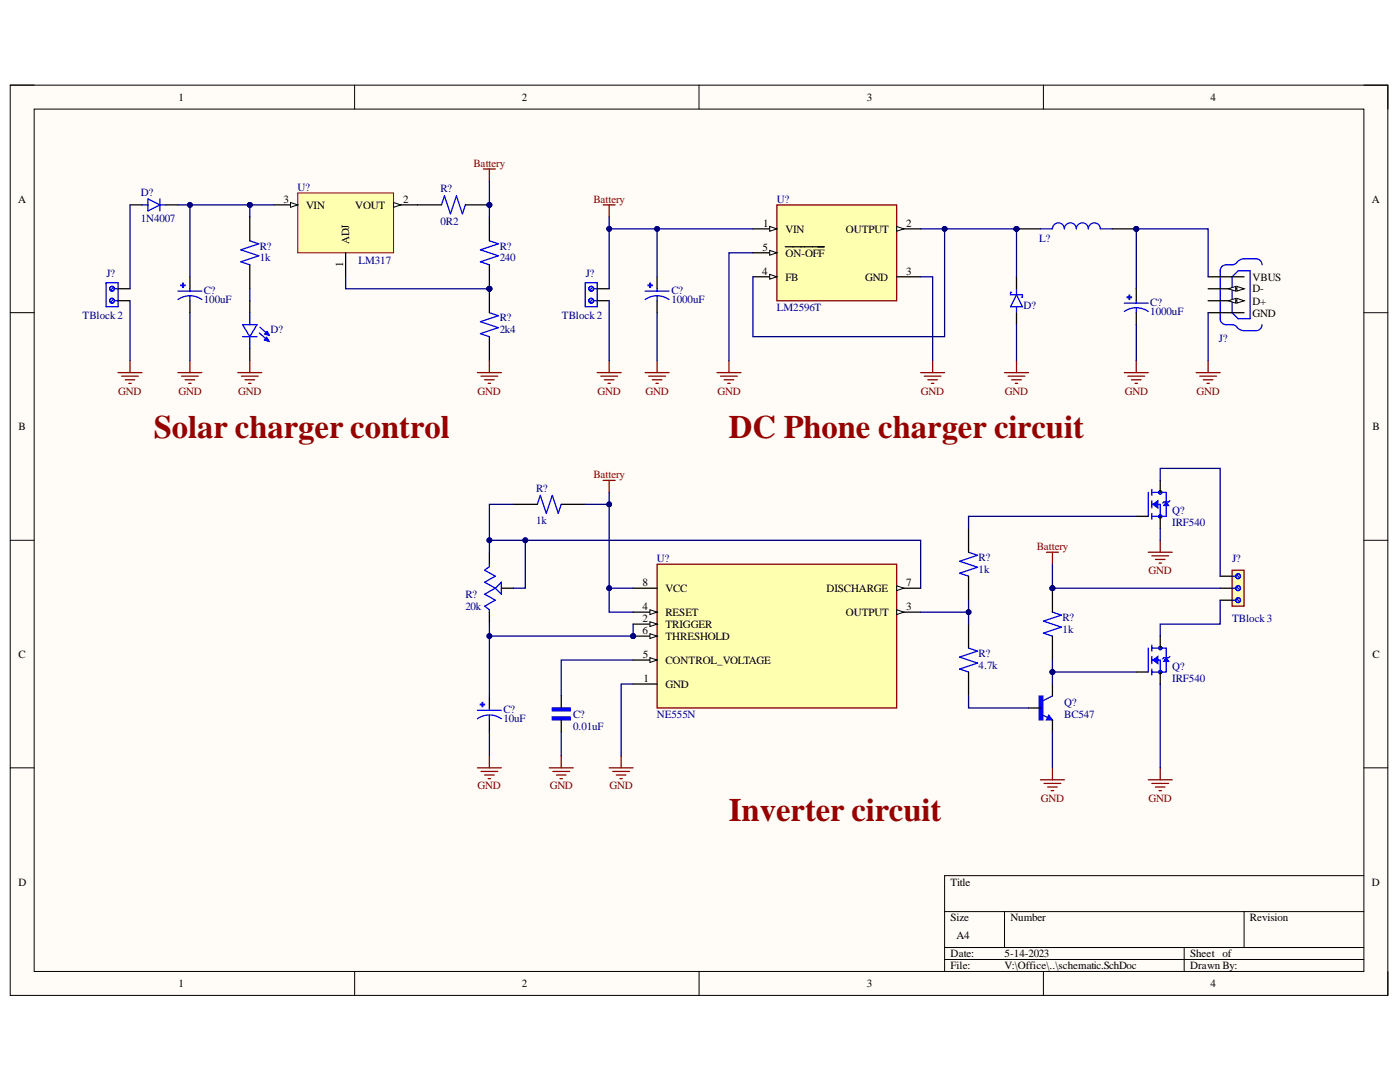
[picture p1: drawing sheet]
<svg xmlns="http://www.w3.org/2000/svg" width="279mm" height="216mm" viewBox="0 0 279 216" stroke-linecap="round" stroke-linejoin="round" font-family="sans-serif">
<path d="M2 17h275v181.6h-275z" fill-rule="evenodd" fill="#fffcf8"/>
<path d="M2 17h275v181.6h-275z" fill="none" stroke="#000" stroke-width=".2"/>
<path d="M6.8 21.8h265.4v172h-265.4z" fill-rule="evenodd" fill="#fffcf8"/>
<g fill="none" stroke="#000" stroke-width=".2">
<path d="M2 17h4.8M70.8 17v4.8M139.5 17v4.8M208.2 17v4.8M272.2 17h4.8v4.8M6.8 21.8h265.4v172h-265.4zM2 62.4h4.8M272.2 62.4h4.8M2 107.8h4.8M272.2 107.8h4.8M2 153.2h4.8M272.2 153.2h4.8"/>
<path d="M272.2 174.7h-83.7v19.1M70.8 193.8v4.8M139.5 193.8v4.8M188.5 181.9h83.7M188.5 189.1h83.7M188.5 191.5h83.7M200.5 181.9v7.2M208.2 193.8v4.8M236.3 189.1v4.7M248.3 181.9v7.2M277 193.8v4.8"/>
</g>
<g fill="none" stroke="#00f" stroke-width=".25">
<path d="M21.2 56.4h2.4v4.8h-2.4zM22.6 57.4l-.5 .5M22.6 59.8l-.5 .4M22.8 57.6h.8M22.8 60h.8"/>
<circle cx="22.4" cy="57.6" r=".48"/>
<circle cx="22.4" cy="60" r=".48"/>
</g>
<path d="M23.6 57.6h2.3M23.6 60h2.3" fill="none" stroke="#000" stroke-width=".25"/>
<path d="M59.4 38.5h19.1v11.9h-19.1z" fill-rule="evenodd" fill="#ffffb0"/>
<path d="M59.4 38.5h19.1v11.9h-19.1z" fill="none" stroke="#800000" stroke-width=".2"/>
<path d="M54.6 40.9h4.8" fill="none" stroke="#000" stroke-width=".25"/>
<path d="M58 40.4l1.4 .5-1.4 .5z" fill="#f8fcff"/>
<path d="M58 40.4l1.4 .5-1.4 .5z" fill="none" stroke="#000" stroke-width=".2"/>
<path d="M78.5 40.9h4.8" fill="none" stroke="#000" stroke-width=".25"/>
<path d="M78.5 40.4l1.5 .5-1.5 .5z" fill="#f8fcff"/>
<path d="M78.5 40.4l1.5 .5-1.5 .5z" fill="none" stroke="#000" stroke-width=".2"/>
<path d="M69 50.4v4.8" fill="none" stroke="#000" stroke-width=".25"/>
<circle cx="97.7" cy="40.9" r=".48" fill="#000080"/>
<circle cx="97.7" cy="40.9" r=".48" fill="none" stroke="#000080" stroke-width=".2"/>
<path d="M88.1 40.9l.6-1.8 1.2 3.6 1.2-3.6 1.2 3.6 .6-1.8" fill="none" stroke="#00f" stroke-width=".25"/>
<path d="M92.9 40.9h4.8" fill="none" stroke="#000" stroke-width=".25"/>
<circle cx="97.7" cy="40.9" r=".48" fill="#000080"/>
<circle cx="97.7" cy="40.9" r=".48" fill="none" stroke="#000080" stroke-width=".2"/>
<path d="M49.9 43.3v4.8M49.9 52.8v4.8M83.3 40.9h4.8M97.7 43.3v4.8M97.7 52.8v4.8M49.9 60v2.4M49.9 69.6v2.4M97.7 67.2v4.8" fill="none" stroke="#000" stroke-width=".25"/>
<g fill="none" stroke="#00f" stroke-width=".25">
<path d="M49.9 48.1l1.7 .6-3.5 1.1 3.5 1.2-3.5 1.2 1.8 .6M97.7 48.1l1.8 .6-3.6 1.1 3.6 1.2-3.6 1.2 1.8 .6M48.4 64.8h2.9l-1.4 2.4zM48.4 67.2h2.9M49.9 62.4v2.4M49.9 67.2v2.4M51.8 66.5l1.9 1.6M51.9 65.3l1.9 1.7M52.8 67.8l.4-.5 .5 .8M52.8 67.8l.9 .3M52.9 66.6l.4-.5 .5 .9M52.9 66.6l.9 .4"/>
<path d="M53.2 67.5l.1 .2M53.2 66.3l.2 .2M53.5 67.7v.1h-.7M53.6 66.6v.1l-.7-.1M99.5 63l-3.6 1.2 3.6 1.2-3.6 1.2 1.8 .6"/>
</g>
<g fill="none" stroke="#800000" stroke-width=".25">
<path d="M23.6 74.3h4.7M24.3 75.1h3.3M25 75.8h1.9M25.7 76.5h.5M25.9 72v2.3M47.5 74.3h4.7M48.2 75.1h3.3M48.9 75.8h1.9M49.6 76.5h.5M49.9 72v2.3M95.3 74.3h4.8M96 75.1h3.3"/>
<path d="M96.7 75.8h1.9M97.4 76.5h.5M97.7 72v2.3"/>
</g>
<path d="M36.1 56.9h.8v.1h-.8z" fill-rule="evenodd" fill="#00f"/>
<g fill="none" stroke="#00f" stroke-width=".25">
<path d="M29.5 39.7l2.4 1.2-2.4 1.2zM31.9 39.7v2.4M28.3 40.9h1.2M31.9 40.9h1.2M35.5 59.8a4.2 4.2 0 0 1 4.8 0M35.5 58.1h4.8M36.1 56.9h.8v.1h-.8zM37.9 59v1M116.8 56.4h2.4v4.8h-2.4zM118.2 57.4l-.5 .5M118.2 59.8l-.5 .4M118.5 57.6h.7"/>
<path d="M128.7 59.8a4.2 4.2 0 0 1 4.8 0M128.7 58.1h4.8M131.1 59v1M118.5 60h.7"/>
<circle cx="118" cy="57.6" r=".48"/>
<circle cx="118" cy="60" r=".48"/>
</g>
<path d="M25.9 40.9h2.4M33.1 40.9h2.4M119.2 57.6h2.4M37.9 60v2.4M119.2 60h2.4M131.1 60v2.4" fill="none" stroke="#000" stroke-width=".25"/>
<g fill="none" stroke="#800000" stroke-width=".25">
<path d="M96.5 33.7h2.4M97.7 33.7v2.4M120.4 40.9h2.4M121.6 40.9v2.4M35.5 74.3h4.8M36.2 75.1h3.4M36.9 75.8h2M37.7 76.5h.4M37.9 72v2.3M119.2 74.3h4.8M119.9 75.1h3.3M120.6 75.8h1.9"/>
<path d="M121.3 76.5h.5M121.6 72v2.3M128.7 74.3h4.8M129.5 75.1h3.3M130.2 75.8h1.9M130.9 76.5h.5M131.1 72v2.3"/>
</g>
<circle cx="126.4" cy="126.9" r=".48" fill="#000080"/>
<circle cx="126.4" cy="126.9" r=".48" fill="none" stroke="#000080" stroke-width=".2"/>
<path d="M131.1 112.6h47.8v28.7h-47.8z" fill-rule="evenodd" fill="#ffffb0"/>
<path d="M131.1 112.6h47.8v28.7h-47.8z" fill="none" stroke="#800000" stroke-width=".25"/>
<path d="M126.4 117.4h4.7M126.4 122.1h4.7" fill="none" stroke="#000" stroke-width=".25"/>
<path d="M129.7 121.7l1.4 .4-1.4 .5z" fill="#f8fcff"/>
<path d="M129.7 121.7l1.4 .4-1.4 .5z" fill="none" stroke="#000" stroke-width=".2"/>
<path d="M126.4 124.5h4.7" fill="none" stroke="#000" stroke-width=".25"/>
<path d="M129.7 124.1l1.4 .4-1.4 .5z" fill="#f8fcff"/>
<path d="M129.7 124.1l1.4 .4-1.4 .5z" fill="none" stroke="#000" stroke-width=".2"/>
<path d="M126.4 126.9h4.7" fill="none" stroke="#000" stroke-width=".25"/>
<path d="M129.7 126.4l1.4 .5-1.4 .5z" fill="#f8fcff"/>
<path d="M129.7 126.4l1.4 .5-1.4 .5z" fill="none" stroke="#000" stroke-width=".2"/>
<circle cx="126.4" cy="126.9" r=".48" fill="#000080"/>
<circle cx="126.4" cy="126.9" r=".48" fill="none" stroke="#000080" stroke-width=".2"/>
<path d="M126.4 131.7h4.7" fill="none" stroke="#000" stroke-width=".25"/>
<path d="M129.7 131.2l1.4 .5-1.4 .5z" fill="#f8fcff"/>
<path d="M129.7 131.2l1.4 .5-1.4 .5z" fill="none" stroke="#000" stroke-width=".2"/>
<path d="M178.9 117.4h4.8M126.4 136.5h4.7" fill="none" stroke="#000" stroke-width=".25"/>
<path d="M178.9 116.9l1.5 .5-1.5 .4z" fill="#f8fcff"/>
<path d="M178.9 116.9l1.5 .5-1.5 .4z" fill="none" stroke="#000" stroke-width=".2"/>
<path d="M178.9 122.1h4.8" fill="none" stroke="#000" stroke-width=".25"/>
<path d="M178.9 121.7l1.5 .4-1.5 .5z" fill="#f8fcff"/>
<path d="M178.9 121.7l1.5 .4-1.5 .5z" fill="none" stroke="#000" stroke-width=".2"/>
<path d="M97.7 112.6v.5l-1 .7 2.2 1.2-2.2 1.2 2.2 1.2M98.9 117.4l-2.2 1.2 2.2 1.2-2.2 1.1 1 .8v.4M98.9 117.4l1.2-1.2v2.4zM107.2 100.6l.6-1.8 1.2 3.6 1.2-3.6 1.2 3.6 .6-1.8M95.3 143.4a4.2 4.2 0 0 1 4.8 0M95.3 141.7h4.8M97.7 142.7v1" fill="none" stroke="#00f" stroke-width=".25"/>
<path d="M97.7 110.2v2.4M100.1 117.4h2.3M102.4 100.6h4.8M112 100.6h4.8M97.7 122.1v2.4M97.7 143.7v2.3" fill="none" stroke="#000" stroke-width=".25"/>
<path d="M110.2 143.1h3.6v.6h-3.6z" fill-rule="evenodd" fill="#00f"/>
<path d="M110.2 143.1h3.6v.6h-3.6z" fill="none" stroke="#00f" stroke-width=".25"/>
<path d="M110.2 141.3h3.6v.6h-3.6z" fill-rule="evenodd" fill="#00f"/>
<path d="M193.3 110.2l1.8 .6-3.6 1.2 3.6 1.2-3.6 1.2 1.8 .6M193.3 129.3l1.8 .6-3.6 1.2 3.6 1.2-3.6 1.2 1.8 .6M211.8 122.7l-3.6 1.2 3.6 1.2-3.6 1.2 1.8 .6M110.2 141.3h3.6v.6h-3.6z" fill="none" stroke="#00f" stroke-width=".25"/>
<path d="M193.3 105.4v4.8M193.3 115v4.8M112 138.9v2.4M193.3 124.5v4.8M193.3 134.1v4.8M210 126.9v4.8M112 143.7v2.3" fill="none" stroke="#000" stroke-width=".25"/>
<g fill="none" stroke="#800000" stroke-width=".25">
<path d="M120.4 95.9h2.4M121.6 95.9v2.3M95.3 153.2h4.8M96 153.9h3.3M96.7 154.6h1.9M97.4 155.4h.5M97.7 150.8v2.4M109.6 153.2h4.8M110.3 153.9h3.4M111.1 154.6h1.9M111.8 155.4h.4M112 150.8v2.4"/>
<path d="M121.6 153.2h4.8M122.3 153.9h3.3M123 154.6h1.9M123.7 155.4h.5M124 150.8v2.4"/>
</g>
<path d="M207.4 138.9h.7v4.8h-.7z" fill-rule="evenodd" fill="#00f"/>
<path d="M207.4 138.9h.7v4.8h-.7zM210 138.9l-1.9 .9M207.9 142.6l1.2 .6" fill="none" stroke="#00f" stroke-width=".25"/>
<path d="M209.3 142.7l.7 1h-1.2z" fill="#00f"/>
<path d="M229.2 98.3v4.7M229.9 99.9v1.5M232.7 98.3v4.7h-2.8M233.5 99.9l-.3 .3h-.9l-.3 .2M229.9 102.4v1.2M229.9 100.6h1.6v2.4M209.3 142.7l.7 1h-1.2z" fill="none" stroke="#00f" stroke-width=".25"/>
<path d="M210 136.5v2.4M205.3 141.3h2.3M210 143.7v2.3" fill="none" stroke="#000" stroke-width=".25"/>
<path d="M232.7 100.2l.5 .7h-.9z" fill="#00f"/>
<path d="M232.7 100.2l.5 .7h-.9z" fill="none" stroke="#00f" stroke-width=".25"/>
<path d="M230.1 100.6l1-.7v1.5z" fill="#00f"/>
<path d="M230.1 100.6l1-.7v1.5zM229.2 129.3v4.8M229.9 128.7v1.2M229.9 131v1.4M229.9 133.5v1.2M229.9 131.7h1.6v2.4M229.9 129.3h2.8v4.8h-2.8M233.5 131l-.3 .2h-.9l-.3 .3" fill="none" stroke="#00f" stroke-width=".25"/>
<circle cx="231.5" cy="103" r=".34" fill="none" stroke="#00f" stroke-width=".2"/>
<path d="M226.8 103h2.4M231.5 103v2.4" fill="none" stroke="#000" stroke-width=".25"/>
<path d="M232.7 131.2l.5 .7h-.9z" fill="#00f"/>
<path d="M232.7 131.2l.5 .7h-.9z" fill="none" stroke="#00f" stroke-width=".25"/>
<path d="M230.1 131.7l1-.7v1.4z" fill="#00f"/>
<path d="M230.1 131.7l1-.7v1.4z" fill="none" stroke="#00f" stroke-width=".25"/>
<g fill="none" stroke="#00f" stroke-width=".2">
<circle cx="231.5" cy="134.1" r=".34"/>
<circle cx="231.5" cy="129.3" r=".34"/>
</g>
<path d="M226.8 134.1h2.4M231.5 126.9v2.4M231.5 134.1v2.4" fill="none" stroke="#000" stroke-width=".25"/>
<path d="M208.8 110.2h2.4M210 110.2v2.4M207.6 155.6h4.8M208.4 156.3h3.3M209.1 157h1.9M209.8 157.8h.5M210 153.2v2.4" fill="none" stroke="#800000" stroke-width=".25"/>
<path d="M245.9 113.8h2.4v7.2h-2.4z" fill-rule="evenodd" fill="#ffffb0"/>
<path d="M229.2 110.2h4.7M229.9 110.9h3.3M230.6 111.6h1.9M231.3 112.4h.5M231.5 107.8v2.4M245.9 113.8h2.4v7.2h-2.4zM229.2 155.6h4.7M229.9 156.3h3.3M230.6 157h1.9M231.3 157.8h.5M231.5 153.2v2.4" fill="none" stroke="#800000" stroke-width=".25"/>
<g fill="none" stroke="#00f" stroke-width=".25">
<path d="M245.9 115h.7M245.9 117.4h.7M245.9 119.8h.7M246.8 114.7l.5 .5M246.8 117.1l.5 .5M246.8 119.5l.5 .5"/>
<circle cx="247.1" cy="117.4" r=".48"/>
<circle cx="247.1" cy="119.8" r=".48"/>
<circle cx="247.1" cy="115" r=".48"/>
</g>
<path d="M243.5 115h2.4M243.5 117.4h2.4M243.5 119.8h2.4" fill="none" stroke="#000" stroke-width=".25"/>
<path d="M155 40.9h23.9v19.1h-23.9z" fill-rule="evenodd" fill="#ffffb0"/>
<path d="M155 40.9h23.9v19.1h-23.9z" fill="none" stroke="#800000" stroke-width=".25"/>
<path d="M150.3 50.4h4.7" fill="none" stroke="#000" stroke-width=".25"/>
<path d="M153.6 50l1.4 .4-1.4 .5z" fill="#f8fcff"/>
<path d="M153.6 50l1.4 .4-1.4 .5z" fill="none" stroke="#000" stroke-width=".2"/>
<path d="M150.3 55.2h4.7M156.7 49.3h7.8" fill="none" stroke="#000" stroke-width=".25"/>
<path d="M153.6 54.7l1.4 .5-1.4 .5z" fill="#f8fcff"/>
<path d="M153.6 54.7l1.4 .5-1.4 .5z" fill="none" stroke="#000" stroke-width=".2"/>
<path d="M150.3 45.7h4.7" fill="none" stroke="#000" stroke-width=".25"/>
<path d="M153.6 45.2l1.4 .5-1.4 .4z" fill="#f8fcff"/>
<path d="M153.6 45.2l1.4 .5-1.4 .4z" fill="none" stroke="#000" stroke-width=".2"/>
<path d="M178.9 45.7h4.8" fill="none" stroke="#000" stroke-width=".25"/>
<path d="M178.9 45.2l1.5 .5-1.5 .4z" fill="#f8fcff"/>
<path d="M178.9 45.2l1.5 .5-1.5 .4z" fill="none" stroke="#000" stroke-width=".2"/>
<path d="M178.9 55.2h4.8M202.9 55.2v2.4M202.9 45.7h4.7M222 45.7h4.8M202.9 62.4v2.4" fill="none" stroke="#000" stroke-width=".25"/>
<path d="M143.1 74.3h4.8M143.8 75.1h3.4M144.5 75.8h1.9M145.2 76.5h.5M145.5 72v2.3M183.7 74.4h4.8M184.5 75.1h3.3M185.2 75.8h1.9M185.9 76.5h.5M186.1 72v2.4" fill="none" stroke="#800000" stroke-width=".25"/>
<path d="M201.9 58.3h-.2v.5h2.4v.5h-.3M202.9 58.8l1.2 2.4h-2.4zM202.9 57.6v1.2M207.6 45.7h2.4a1.19 1.19 0 0 1 1.2-1.2 1.19 1.19 0 0 1 1.2 1.2 1.19 1.19 0 0 1 1.2-1.2 1.19 1.19 0 0 1 1.2 1.2 1.19 1.19 0 0 1 1.2-1.2 1.19 1.19 0 0 1 1.2 1.2 1.19 1.19 0 0 1 1.2-1.2 1.19 1.19 0 0 1 1.2 1.2h2.4M202.9 61.2v1.2" fill="none" stroke="#00f" stroke-width=".25"/>
<path d="M225.3 58.9h.1v.8h-.1z" fill-rule="evenodd" fill="#00f"/>
<path d="M225.3 58.9h.1v.8h-.1z" fill="none" stroke="#00f" stroke-width=".25"/>
<path d="M225 59.3h.8v.1h-.8z" fill-rule="evenodd" fill="#00f"/>
<path d="M225 59.3h.8v.1h-.8zM245.9 55.2l1.2-1.2h2.4v9.6h-2.4l-1.2-1.2zM246.8 52.4l-.1 .2a2.31 2.31 0 0 1-2 .2 1.19 1.19 0 0 0-1.2 1.2v9.6a1.19 1.19 0 0 0 1.2 1.2 2.31 2.31 0 0 1 2 .3l.1 .2a1.79 1.79 0 0 0 1.5 .7h2.4a1.19 1.19 0 0 0 1.2-1.2M246.8 52.4a1.8 1.8 0 0 1 1.5-.8h2.4a1.2 1.2 0 0 1 1.2 1.2M224.4 62.2a4.2 4.2 0 0 1 4.8 0M224.4 60.5h4.8M226.8 60v.5M226.8 61.4v1" fill="none" stroke="#00f" stroke-width=".25"/>
<path d="M226.8 57.6v2.4M241.1 55.2h7.2M241.1 57.6h7.2M226.8 62.4v2.4M241.1 60h7.2" fill="none" stroke="#000" stroke-width=".25"/>
<path d="M200.5 74.4h4.8M201.2 75.1h3.3M201.9 75.8h1.9M202.6 76.5h.5M202.9 72v2.4M224.4 74.4h4.8M225.1 75.1h3.3M225.8 75.8h1.9M226.5 76.5h.5M226.8 72v2.4" fill="none" stroke="#800000" stroke-width=".25"/>
<path d="M246.8 59.5l1.5 .5-1.5 .5z" fill="#f8fcff"/>
<path d="M246.8 59.5l1.5 .5-1.5 .5z" fill="none" stroke="#000" stroke-width=".2"/>
<path d="M245.2 60l1.4-.5v1z" fill="#f8fcff"/>
<path d="M245.2 60l1.4-.5v1z" fill="none" stroke="#000" stroke-width=".2"/>
<path d="M241.1 62.4h7.2" fill="none" stroke="#000" stroke-width=".25"/>
<path d="M238.7 74.4h4.8M239.4 75.1h3.4M240.2 75.8h1.9M240.9 76.5h.4M241.1 72v2.4" fill="none" stroke="#800000" stroke-width=".25"/>
<path d="M25.9 40.9v16.7M49.9 57.6v2.4M25.9 60v12M37.9 62.4v9.6M121.6 60v12M131.1 62.4v9.6M97.7 124.5v2.4h28.7v-2.4" fill="none" stroke="#000080" stroke-width=".25"/>
<circle cx="97.7" cy="126.9" r=".48" fill="#000080"/>
<circle cx="97.7" cy="126.9" r=".48" fill="none" stroke="#000080" stroke-width=".2"/>
<circle cx="126.4" cy="126.9" r=".48" fill="#000080"/>
<circle cx="126.4" cy="126.9" r=".48" fill="none" stroke="#000080" stroke-width=".2"/>
<path d="M97.7 126.9v12" fill="none" stroke="#000080" stroke-width=".25"/>
<circle cx="97.7" cy="126.9" r=".48" fill="#000080"/>
<circle cx="97.7" cy="126.9" r=".48" fill="none" stroke="#000080" stroke-width=".2"/>
<path d="M104.8 107.8v9.6h-2.4M126.4 131.7h-14.4v7.2M126.4 136.5h-2.4v14.3M97.7 146v4.8M112 146v4.8" fill="none" stroke="#000080" stroke-width=".25"/>
<circle cx="104.8" cy="107.8" r=".48" fill="#000080"/>
<circle cx="104.8" cy="107.8" r=".48" fill="none" stroke="#000080" stroke-width=".2"/>
<path d="M121.6 117.4h4.8" fill="none" stroke="#000080" stroke-width=".25"/>
<circle cx="121.6" cy="117.4" r=".48" fill="#000080"/>
<circle cx="121.6" cy="117.4" r=".48" fill="none" stroke="#000080" stroke-width=".2"/>
<path d="M183.7 122.1h9.6" fill="none" stroke="#000080" stroke-width=".25"/>
<circle cx="193.3" cy="122.1" r=".48" fill="#000080"/>
<circle cx="193.3" cy="122.1" r=".48" fill="none" stroke="#000080" stroke-width=".2"/>
<path d="M210 134.1h16.8" fill="none" stroke="#000080" stroke-width=".25"/>
<circle cx="210" cy="134.1" r=".48" fill="#000080"/>
<circle cx="210" cy="134.1" r=".48" fill="none" stroke="#000080" stroke-width=".2"/>
<path d="M210 134.1v2.4" fill="none" stroke="#000080" stroke-width=".25"/>
<circle cx="210" cy="134.1" r=".48" fill="#000080"/>
<circle cx="210" cy="134.1" r=".48" fill="none" stroke="#000080" stroke-width=".2"/>
<path d="M210 131.7v2.4" fill="none" stroke="#000080" stroke-width=".25"/>
<circle cx="210" cy="134.1" r=".48" fill="#000080"/>
<circle cx="210" cy="134.1" r=".48" fill="none" stroke="#000080" stroke-width=".2"/>
<path d="M193.3 119.8v4.7M193.3 138.9v2.4h12" fill="none" stroke="#000080" stroke-width=".25"/>
<circle cx="193.3" cy="122.1" r=".48" fill="#000080"/>
<circle cx="193.3" cy="122.1" r=".48" fill="none" stroke="#000080" stroke-width=".2"/>
<path d="M183.7 45.7h4.8v21.5h-38.2v-12M231.5 95.9v-2.4h12v21.5M210 112.6v4.8h33.5M226.8 103h-33.5v2.4M231.5 105.4v2.4M243.5 119.8v4.7h-12v2.4M231.5 136.5v16.7M210 146v7.2" fill="none" stroke="#000080" stroke-width=".25"/>
<circle cx="188.5" cy="45.7" r=".48" fill="#000080"/>
<circle cx="188.5" cy="45.7" r=".48" fill="none" stroke="#000080" stroke-width=".2"/>
<path d="M131.1 45.7v9.5" fill="none" stroke="#000080" stroke-width=".25"/>
<circle cx="131.1" cy="45.7" r=".48" fill="#000080"/>
<circle cx="131.1" cy="45.7" r=".48" fill="none" stroke="#000080" stroke-width=".2"/>
<path d="M121.6 43.3v2.4" fill="none" stroke="#000080" stroke-width=".25"/>
<circle cx="121.6" cy="45.7" r=".48" fill="#000080"/>
<circle cx="121.6" cy="45.7" r=".48" fill="none" stroke="#000080" stroke-width=".2"/>
<path d="M150.3 50.4h-4.8v21.6M183.7 55.2h2.4v16.8M188.5 45.7h14.4" fill="none" stroke="#000080" stroke-width=".25"/>
<circle cx="188.5" cy="45.7" r=".48" fill="#000080"/>
<circle cx="188.5" cy="45.7" r=".48" fill="none" stroke="#000080" stroke-width=".2"/>
<path d="M202.9 45.7v9.5M241.1 55.2v-9.5h-14.3v11.9M202.9 64.8v7.2M226.8 64.8v7.2M241.1 62.4v9.6M102.4 100.6h-4.7v7.2" fill="none" stroke="#000080" stroke-width=".25"/>
<circle cx="97.7" cy="107.8" r=".48" fill="#000080"/>
<circle cx="97.7" cy="107.8" r=".48" fill="none" stroke="#000080" stroke-width=".2"/>
<path d="M97.7 110.2v-2.4h86v9.6" fill="none" stroke="#000080" stroke-width=".25"/>
<circle cx="97.7" cy="107.8" r=".48" fill="#000080"/>
<circle cx="97.7" cy="107.8" r=".48" fill="none" stroke="#000080" stroke-width=".2"/>
<circle cx="104.8" cy="107.8" r=".48" fill="#000080"/>
<circle cx="104.8" cy="107.8" r=".48" fill="none" stroke="#000080" stroke-width=".2"/>
<path d="M116.8 100.6h4.8" fill="none" stroke="#000080" stroke-width=".25"/>
<circle cx="121.6" cy="100.6" r=".48" fill="#000080"/>
<circle cx="121.6" cy="100.6" r=".48" fill="none" stroke="#000080" stroke-width=".2"/>
<path d="M121.6 98.2v23.9h4.8" fill="none" stroke="#000080" stroke-width=".25"/>
<circle cx="121.6" cy="100.6" r=".48" fill="#000080"/>
<circle cx="121.6" cy="100.6" r=".48" fill="none" stroke="#000080" stroke-width=".2"/>
<circle cx="121.6" cy="117.4" r=".48" fill="#000080"/>
<circle cx="121.6" cy="117.4" r=".48" fill="none" stroke="#000080" stroke-width=".2"/>
<path d="M49.9 40.9v2.4M69 55.2v2.4h28.7" fill="none" stroke="#000080" stroke-width=".25"/>
<circle cx="49.9" cy="40.9" r=".48" fill="#000080"/>
<circle cx="49.9" cy="40.9" r=".48" fill="none" stroke="#000080" stroke-width=".2"/>
<path d="M97.7 36.1v7.2" fill="none" stroke="#000080" stroke-width=".25"/>
<circle cx="97.7" cy="40.9" r=".48" fill="#000080"/>
<circle cx="97.7" cy="40.9" r=".48" fill="none" stroke="#000080" stroke-width=".2"/>
<path d="M49.9 40.9h4.7" fill="none" stroke="#000080" stroke-width=".25"/>
<circle cx="49.9" cy="40.9" r=".48" fill="#000080"/>
<circle cx="49.9" cy="40.9" r=".48" fill="none" stroke="#000080" stroke-width=".2"/>
<path d="M37.9 40.9v14.3" fill="none" stroke="#000080" stroke-width=".25"/>
<circle cx="37.9" cy="40.9" r=".48" fill="#000080"/>
<circle cx="37.9" cy="40.9" r=".48" fill="none" stroke="#000080" stroke-width=".2"/>
<path d="M35.5 40.9h14.4" fill="none" stroke="#000080" stroke-width=".25"/>
<circle cx="37.9" cy="40.9" r=".48" fill="#000080"/>
<circle cx="37.9" cy="40.9" r=".48" fill="none" stroke="#000080" stroke-width=".2"/>
<circle cx="49.9" cy="40.9" r=".48" fill="#000080"/>
<circle cx="49.9" cy="40.9" r=".48" fill="none" stroke="#000080" stroke-width=".2"/>
<path d="M150.3 45.7h-28.7v11.9" fill="none" stroke="#000080" stroke-width=".25"/>
<circle cx="131.1" cy="45.7" r=".48" fill="#000080"/>
<circle cx="131.1" cy="45.7" r=".48" fill="none" stroke="#000080" stroke-width=".2"/>
<circle cx="121.6" cy="45.7" r=".48" fill="#000080"/>
<circle cx="121.6" cy="45.7" r=".48" fill="none" stroke="#000080" stroke-width=".2"/>
<g font-size="6.5" fill="#980000">
<text x="30.7" y="87.3">Solar charger control</text>
<text x="145.5" y="87.3">DC Phone charger circuit</text>
<text x="145.5" y="163.8">Inverter circuit</text>
</g>
<text font-size="6" fill="#000080" x="209.6" y="120.9">PIR?02</text>
<text font-size="5.6" fill="#000080" x="97" y="61.1">PIR?02</text>
<g font-size="3.5">
<text x="37.4" y="57.1">PIC?0P</text>
<text x="130.5" y="57.1">PIC?0P</text>
<text x="231.1" y="97.7">PIQ?02</text>
<text x="97" y="140.7">PIC?0P</text>
</g>
<g font-size="2.2">
<text x="35.6" y="20.1">1</text>
<text x="104.1" y="20.1">2</text>
<text x="173" y="20.1">3</text>
<text x="241.6" y="20.1">4</text>
<text x="3.6" y="40.4">A</text>
<text x="56.6" y="40.4">3</text>
<text x="61.1" y="41.7">VIN</text>
<text x="70.9" y="41.7">VOUT</text>
<text x="80.4" y="40.4">2</text>
<text x="273.8" y="40.4">A</text>
<text x="152.3" y="45.2">1</text>
<text x="156.7" y="46.4">VIN</text>
<text x="168.8" y="46.4">OUTPUT</text>
<text x="180.8" y="45.2">2</text>
<text x="68.5" y="53.2" transform="rotate(-90 68.5 53.2)">1</text>
<text x="69.7" y="48.8" transform="rotate(-90 69.7 48.8)">ADJ</text>
<text x="152.2" y="50.1">5</text>
<text x="156.7" y="51.2">ON-OFF</text>
<text x="152.1" y="54.8">4</text>
<text x="156.7" y="56">FB</text>
<text x="172.6" y="56">GND</text>
<text x="180.8" y="54.8">3</text>
<text x="249.9" y="56">VBUS</text>
<text x="249.9" y="58.3">D-</text>
<text x="249.9" y="60.8">D+</text>
<text x="249.9" y="63.2">GND</text>
<text x="3.7" y="85.8">B</text>
<text x="273.9" y="85.8">B</text>
<text x="128.2" y="116.9">8</text>
<text x="132.8" y="118.1">VCC</text>
<text x="164.9" y="118.1">DISCHARGE</text>
<text x="180.8" y="116.9">7</text>
<text x="128.2" y="121.7">4</text>
<text x="128.2" y="124.1">2</text>
<text x="132.8" y="122.9">RESET</text>
<text x="132.8" y="125.3">TRIGGER</text>
<text x="168.8" y="122.9">OUTPUT</text>
<text x="180.8" y="121.7">3</text>
<text x="3.7" y="131.3">C</text>
<text x="128.2" y="126.5">6</text>
<text x="128.3" y="131.3">5</text>
<text x="132.8" y="127.7">THRESHOLD</text>
<text x="273.9" y="131.3">C</text>
<text x="128.4" y="136">1</text>
<text x="132.8" y="132.5">CONTROL_VOLTAGE</text>
<text x="132.8" y="137.2">GND</text>
<text x="3.7" y="176.7">D</text>
<text x="189.7" y="176.7">Title</text>
<text x="273.8" y="176.7">D</text>
<text x="189.7" y="183.8">Size</text>
<text x="201.6" y="183.8">Number</text>
<text x="249.4" y="183.8">Revision</text>
<text x="189.7" y="191">Date:</text>
<text x="190.9" y="187.5">A4</text>
<text x="200.5" y="191">5-14-2023</text>
<text x="237.5" y="191">Sheet of</text>
<text x="35.6" y="197">1</text>
<text x="104.1" y="197">2</text>
<text x="173" y="197">3</text>
<text x="189.7" y="193.4">File:</text>
<text x="200.5" y="193.4">V:\Office\..\schematic.SchDoc</text>
<text x="237.5" y="193.4">Drawn By:</text>
<text x="241.6" y="197">4</text>
</g>
<g font-size="2.2" fill="#800000">
<text x="94.5" y="33.3">Battery</text>
<text x="118.4" y="40.4">Battery</text>
<text x="23.6" y="78.7">GND</text>
<text x="35.6" y="78.7">GND</text>
<text x="47.5" y="78.7">GND</text>
<text x="95.3" y="78.7">GND</text>
<text x="119.3" y="78.7">GND</text>
<text x="128.8" y="78.7">GND</text>
<text x="143.2" y="78.7">GND</text>
<text x="183.8" y="78.7">GND</text>
<text x="200.5" y="78.7">GND</text>
<text x="224.5" y="78.7">GND</text>
<text x="238.8" y="78.7">GND</text>
<text x="118.4" y="95.5">Battery</text>
<text x="206.9" y="109.8">Battery</text>
<text x="229.2" y="114.6">GND</text>
<text x="95.3" y="157.5">GND</text>
<text x="109.7" y="157.5">GND</text>
<text x="121.6" y="157.5">GND</text>
<text x="207.7" y="160">GND</text>
<text x="229.2" y="160">GND</text>
</g>
<g font-size="2.2" fill="#000080">
<text x="28.1" y="39.1">D?</text>
<text x="59.4" y="38">U?</text>
<text x="87.9" y="38.4">R?</text>
<text x="155" y="40.4">U?</text>
<text x="28.1" y="44.3">1N4007</text>
<text x="87.9" y="44.9">0R2</text>
<text x="51.8" y="49.8">R?</text>
<text x="51.8" y="52.2">1k</text>
<text x="71.6" y="52.7">LM317</text>
<text x="99.7" y="49.8">R?</text>
<text x="99.7" y="52.2">240</text>
<text x="207.4" y="48.4">L?</text>
<text x="21.2" y="55.3">J?</text>
<text x="40.7" y="58.6">C?</text>
<text x="116.9" y="55.3">J?</text>
<text x="134" y="58.6">C?</text>
<text x="16.5" y="63.8">TBlock2</text>
<text x="40.7" y="60.5">100uF</text>
<text x="99.7" y="64.1">R?</text>
<text x="112.2" y="63.8">TBlock2</text>
<text x="134" y="60.5">1000uF</text>
<text x="155" y="62">LM2596T</text>
<text x="204.3" y="61.7">D?</text>
<text x="229.6" y="61">C?</text>
<text x="229.6" y="62.8">1000uF</text>
<text x="54" y="66.5">D?</text>
<text x="99.7" y="66.5">2k4</text>
<text x="243.3" y="68.1">J?</text>
<text x="107" y="98.2">R?</text>
<text x="107" y="104.6">1k</text>
<text x="234" y="102.6">Q?</text>
<text x="234" y="105">IRF540</text>
<text x="131.1" y="112.1">U?</text>
<text x="195.3" y="111.9">R?</text>
<text x="245.9" y="112.1">J?</text>
<text x="92.9" y="119.3">R?</text>
<text x="195.3" y="114.3">1k</text>
<text x="92.9" y="121.7">20k</text>
<text x="212.1" y="123.9">R?</text>
<text x="245.9" y="124.1">TBlock3</text>
<text x="195.3" y="131.1">R?</text>
<text x="212.1" y="126.2">1k</text>
<text x="195.3" y="133.4">4.7k</text>
<text x="234" y="133.7">Q?</text>
<text x="234" y="136">IRF540</text>
<text x="100.5" y="142.2">C?</text>
<text x="114.4" y="143.2">C?</text>
<text x="131.1" y="143.2">NE555N</text>
<text x="212.4" y="140.9">Q?</text>
<text x="212.4" y="143.2">BC547</text>
<text x="100.5" y="144.1">10uF</text>
<text x="114.4" y="145.6">0.01uF</text>
</g>
<g font-size="1.1" fill="#000080">
<text x="202.5" y="45.9">PIL?01</text>
<text x="221.5" y="45.9">PIL?02</text>
</g>
<text font-size="1.1" x="240.6" y="57.9">PIJ?02</text>
</svg>
